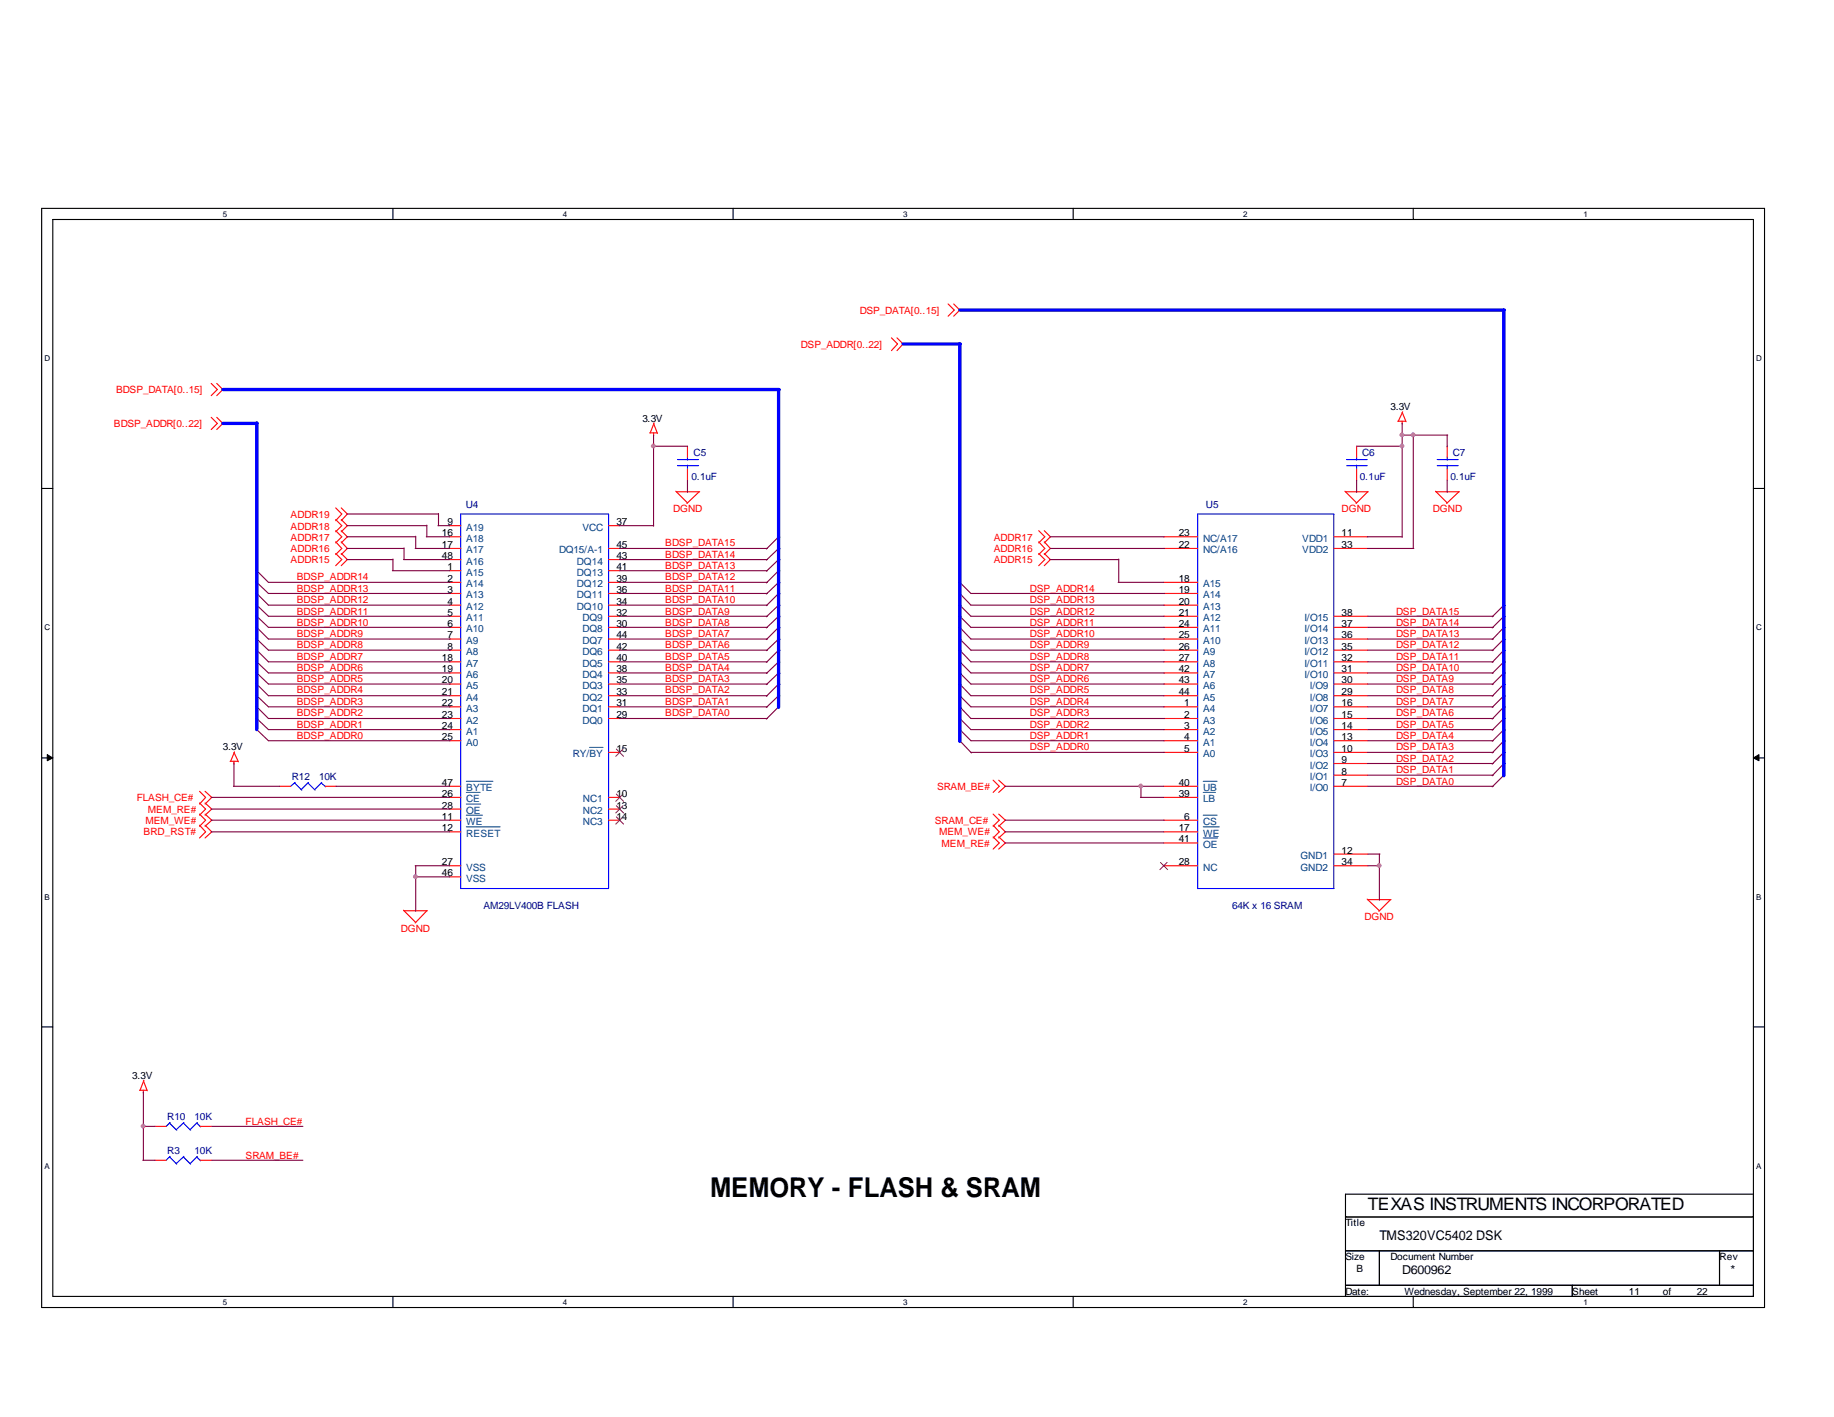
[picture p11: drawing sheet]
<svg xmlns="http://www.w3.org/2000/svg" width="279mm" height="216mm" viewBox="0 0 279 216" stroke-linecap="round" stroke-linejoin="round" font-family="sans-serif">
<g fill="none" stroke="#000" stroke-width=".17">
<path d="M6.3 31.8h262.5v167.4h-262.5zM8 33.4h259.1v164.1h-259.1zM59.9 31.8v1.6M111.7 31.8v1.6M163.5 31.8v1.6M215.3 31.8v1.6M6.3 74.4h1.7M267.1 74.4h1.7M6.3 115.5h1.7M267.1 115.5h1.7M6.3 156.5h1.7M267.1 156.5h1.7"/>
<path d="M59.9 197.5v1.7M111.7 197.5v1.7M163.5 197.5v1.7M205 185.4h62.1M205 190.6h62.1M205 195.8h62.1M210.1 190.6v5.2M215.3 197.5v1.7M239.5 195.8v1.7M262 190.6v5.2M267.1 181.9h-62.1v15.6"/>
</g>
<g fill="#000" stroke="#000" stroke-width=".15">
<path d="M7.2 115l.8 .5-.8 .4z" fill-rule="evenodd"/>
<path d="M267.1 115.5l.9-.5v.9z" fill-rule="evenodd"/>
</g>
<g fill="none" stroke="#f00" stroke-width=".17">
<path d="M32.2 58.4l.9 1-.9 .9M33 58.4l1 1-1 .9M135.8 51.5l.9 .9-.9 1M136.7 51.5l.9 .9-.9 1M144.4 46.3l1 .9-1 1M145.3 46.3l.9 .9-.9 1M32.2 63.6l.9 .9-.9 .9M33 63.6l1 .9-1 .9M51.1 79.2l1 .9-1 .9M51.1 77.4l1 .9-1 1M52 79.2l.9 .9-.9 .9M52 77.4l.9 .9-.9 1"/>
<path d="M99 66h1.1M99.6 66v.4M99.6 64.5l.6 1.5M99.7 64.4l-.6 1.6M103 74.8l1.7 1.8M103 74.9h3.6M104.7 68v1.7M104.7 71.5v1.7M106.5 74.9l-1.9 1.8M204.9 74.8l1.8 1.8M205 74.9h3.4M206.7 68v1.7"/>
<path d="M206.7 71.5v1.7M208.4 74.9l-1.8 1.8M212.9 64.2h1.2M213.6 64.2v.4M213.6 62.8l.6 1.5M213.7 62.7l-.7 1.5M218.7 74.8l1.8 1.8M218.8 74.9h3.5M220.5 68v1.7M220.5 71.5v1.7M222.2 74.9l-1.8 1.8M51.1 84.3l1 1-1 .9"/>
<path d="M51.1 80.9l1 .9-1 .9M51.1 82.5l1 1.1-1 .9M52 84.3l.9 1-.9 .9M52 80.9l.9 .9-.9 .9M52 82.5l.9 1.1-.9 .9M68.5 81.8h1.7M68.5 83.6h1.7M68.5 88.7h1.7M68.5 90.4h1.7M68.5 92.2h1.7M68.5 93.9h1.7M68.5 95.6h1.7"/>
<path d="M68.5 97.4h1.7M68.5 99.1h1.7M68.5 87h1.7M68.5 85.3h1.7M68.5 80.1h1.7M92.7 83.6h1.7M92.7 88.7h1.7M92.7 90.4h1.7M92.7 92.2h1.7M92.7 93.9h1.7M92.7 95.6h1.7M92.7 97.4h1.7"/>
<path d="M92.7 99.1h1.7M92.7 87h1.7M92.7 85.3h1.7M92.7 80.1h1.7M158.2 84.3l1 1-1 .9M158.2 80.9l1 .9-1 .9M158.2 82.5l1 1.1-1 .9M159.1 84.3l.9 1-.9 .9M159.1 80.9l.9 .9-.9 .9M159.1 82.5l.9 1.1-.9 .9M177.3 81.8h5.2M177.3 83.6h5.2"/>
<path d="M177.3 88.7h5.2M177.3 90.4h5.2M177.3 92.2h5.2M177.3 93.9h5.2M177.3 95.6h5.2M177.3 97.4h5.2M177.3 99.1h5.2M203.2 81.8h5.2M203.2 83.6h5.2M203.2 93.9h5.2M203.2 95.6h5.2M203.2 97.4h5.2"/>
<path d="M203.2 99.1h5.2M35.1 116h1.1M35.6 116v.4M35.6 114.6l.7 1.5M35.7 114.6l-.6 1.4M42.6 119.8h1.7M49.5 119.8h1.7M68.5 100.8h1.7M68.5 102.5h1.7M68.5 104.2h1.7M68.5 106h1.7M68.5 107.7h1.7"/>
<path d="M68.5 109.5h1.7M68.5 111.2h1.7M68.5 112.9h1.7M68.5 119.8h1.7M92.7 100.8h1.7M92.7 102.5h1.7M92.7 104.2h1.7M92.7 106h1.7M92.7 107.7h1.7M92.7 109.5h1.7M92.7 114.6h1.7M151.3 118.9l.9 .9-.9 .9"/>
<path d="M152.1 118.9l1.1 .9-1.1 .9M177.3 100.8h5.2M177.3 102.5h5.2M177.3 104.2h5.2M177.3 106h5.2M177.3 107.7h5.2M177.3 109.5h5.2M177.3 111.2h5.2M177.3 112.9h5.2M177.3 114.6h5.2M177.3 119.8h5.2M203.2 100.8h5.2"/>
<path d="M203.2 102.5h5.2M203.2 104.2h5.2M203.2 106h5.2M203.2 107.7h5.2M203.2 109.5h5.2M203.2 111.2h5.2M203.2 112.9h5.2M203.2 114.6h5.2M203.2 119.8h5.2M203.2 118.1h5.2M203.2 116.3h5.2M30.4 120.6l.9 .9-.9 1"/>
<path d="M30.4 122.3l.9 1-.9 .9M30.4 124l.9 1-.9 .9M30.4 125.7l.9 1-.9 1M31.2 120.6l1.1 .9-1.1 1M31.2 122.3l1.1 1-1.1 .9M31.2 124l1.1 1-1.1 .9M31.2 125.7l1.1 1-1.1 1M61.5 138.7l1.8 1.8M61.6 138.8h3.5M65 138.8l-1.8 1.8M68.5 121.5h1.7M68.5 126.7h1.7"/>
<path d="M68.5 125h1.7M68.5 131.9h1.7M68.5 123.3h1.7M68.5 133.6h1.7M92.7 121.5h1.7M92.7 125h1.7M92.7 123.3h1.7M151.3 125.7l.9 1-.9 1M151.3 127.5l.9 .9-.9 1M151.3 124l.9 1-.9 .9M152.1 125.7l1.1 1-1.1 1M152.1 127.5l1.1 .9-1.1 1"/>
<path d="M152.1 124l1.1 1-1.1 .9M177.3 121.5h5.2M177.3 128.4h5.2M177.3 126.7h5.2M177.3 125h5.2M177.3 131.9h5.2M203.2 131.9h5.2M203.2 130.1h5.2M208.3 137l1.8 1.8M208.4 137.1h3.5M211.8 137.1l-1.7 1.8M21.3 166.1h1.1"/>
<path d="M21.8 166.1v.4M21.8 164.7l.6 1.5M21.9 164.6l-.6 1.5M23.6 176.8h1.7M23.6 171.6h1.7M30.5 176.8h1.8M30.5 171.6h1.8"/>
</g>
<g fill="none" stroke="#00f" stroke-width=".17">
<path d="M70.2 78.3h22.5v57.1h-22.5zM103.2 71h3.2M103.2 70h3.2M104.7 69.7v.4M104.7 70.9v.6M182.5 78.3h20.7v57.1h-20.7zM205.1 71h3.2M205.1 70h3.2M206.7 69.7v.4M206.7 70.9v.6M218.9 71h3.3M218.9 70h3.3"/>
<path d="M220.5 69.7v.4M220.5 70.9v.6M44.9 119.3l1.1 1.1M45 119.2l-.7 .6M46.9 119.3l1.1 1.1M47 119.2l-1.1 1.1M48.9 119.3l.7 .6M49 119.2l-1.1 1.1M25.8 176.3l1.1 1.1M25.8 171.1l1.1 1.1M25.9 176.2l-.6 .6M25.9 171l-.6 .6"/>
<path d="M27.9 176.3l1.1 1.1M27.9 171.1l1.1 1.1M28 176.2l-1.2 1.1M28 171l-1.2 1.1M30 176.3l.6 .6M30 171.1l.6 .6M30.1 176.2l-1.1 1.1M30.1 171l-1.1 1.1"/>
</g>
<path d="M71 119h4.1M89.8 113.9h2.1M183.3 119h2.1M71 120.7h2.2M71 126h5.2M71 124.2h2.5M71 122.5h2.2M183.3 120.7h1.9M183.3 127.7h2.2M183.3 126h2.5M183.3 124.2h2.1" fill="none" stroke="#004080" stroke-width=".15"/>
<path d="M93.9 114.1l1.1 1.1M94.9 114.1l-1.1 1.1M93.9 121l1.1 1.1M93.9 122.8l1.1 1.1M93.9 124.5l1.1 1.1M94.9 121l-1.1 1.1M94.9 122.8l-1.1 1.1M94.9 124.5l-1.1 1.1M176.8 131.4l1.1 1.1M177.8 131.4l-1.1 1.1" fill="none" stroke="#804000" stroke-width=".15"/>
<g fill="none" stroke="#800040" stroke-width=".17">
<path d="M52.8 78.3h14M66.8 78.2v1.9M99.5 68h5.2M99.6 66.3v13.9M104.7 73.2v1.8M206.7 73.2v1.8M206.7 68h7M213.6 64.5v17.4M213.6 66.3h7M215.3 66.2v17.4M220.5 66.3v1.8M220.5 73.2v1.8"/>
<path d="M39 90.3l1.9 1.9h27.7M39 97.3l1.9 1.8h27.7M39 95.5l1.9 1.9h27.7M39 92.1l1.9 1.8h27.7M39 86.9l1.9 1.8h27.7M39 88.6l1.9 1.8h27.7M39 93.8l1.9 1.8h27.7M39 99l1.9 1.8h27.7M52.8 81.8h10.5M52.8 83.6h8.8M52.8 85.3h7.1M52.8 80.1h12.2"/>
<path d="M59.8 87h8.7M59.9 85.2v1.8M61.5 85.3h7M61.6 83.5v1.8M63.2 83.6h5.3M63.3 81.7v1.9M64.9 81.8h3.6M65 80v1.8M66.7 80.1h1.8M94.3 80.1h5.3M94.4 93.9h22.5M94.4 95.6h22.5"/>
<path d="M94.4 97.4h22.5M94.4 99.1h22.5M94.4 90.4h22.5M94.4 83.6h22.5M94.4 92.2h22.5M94.4 85.3h22.5M94.4 87h22.5M94.4 88.7h22.5M118.6 99.1l-1.8 1.8M118.6 81.8l-1.8 1.9M118.6 93.9l-1.8 1.8M118.6 88.7l-1.8 1.8"/>
<path d="M118.6 83.6l-1.8 1.7M118.6 95.6l-1.8 1.9M118.6 90.4l-1.8 1.9M118.6 87l-1.8 1.8M118.6 97.4l-1.8 1.7M118.6 92.2l-1.8 1.8M118.6 85.3l-1.8 1.7M146.1 88.6l1.8 1.8h29.5M146.1 97.3l1.8 1.8h29.5M146.1 93.8l1.8 1.8h29.5M146.1 99l1.8 1.8h29.5M146.1 92.1l1.8 1.8h29.5"/>
<path d="M146.1 95.5l1.8 1.9h29.5M146.1 90.3l1.8 1.9h29.5M159.9 85.3h10.5M160 81.8h17.4M160 83.6h17.4M170.3 88.7h7M170.4 85.2v3.5M208.3 81.8h5.3M208.4 93.9h19.1M208.4 95.6h19.1M208.4 97.4h19.1M208.4 99.1h19.1"/>
<path d="M208.4 83.6h7M229.1 92.2l-1.8 1.8M229.1 93.9l-1.8 1.8M229.1 97.4l-1.8 1.7M229.1 95.6l-1.8 1.9M229.1 99.1l-1.8 1.8M35.6 119.8h7M35.6 116.2v3.6M39 104.1l1.9 1.9h27.7M39 107.6l1.9 1.9h27.7M39 109.4l1.9 1.8h27.7M39 105.9l1.9 1.8h27.7"/>
<path d="M39 111.1l1.9 1.8h27.7M39 100.8l1.9 1.7h27.7M39 102.4l1.9 1.8h27.7M51.1 119.8h17.4M94.4 102.5h22.5M94.4 104.2h22.5M94.4 107.7h22.5M94.4 100.8h22.5M94.4 106h22.5M94.4 109.5h22.5M118.6 106l-1.8 1.8M118.6 100.8l-1.8 1.8"/>
<path d="M118.6 107.7l-1.8 1.9M118.6 102.5l-1.8 1.8M118.6 104.2l-1.8 1.9M146.1 107.6l1.8 1.9h29.5M146.1 102.4l1.8 1.8h29.5M146.1 111.1l1.8 1.8h29.5M146.1 105.9l1.8 1.8h29.5M146.1 104.1l1.8 1.9h29.5M146.1 109.4l1.8 1.8h29.5M146.1 100.8l1.8 1.7h29.5M146.2 112.9l1.8 1.8M147.9 114.6h29.5"/>
<path d="M153.1 119.8h24.2M173.8 119.7v1.8M208.4 102.5h19.1M208.4 116.3h19.1M208.4 112.9h19.1M208.4 118.1h19.1M208.4 104.2h19.1M208.4 107.7h19.1M208.4 100.8h19.1M208.4 111.2h19.1M208.4 114.6h19.1M208.4 106h19.1"/>
<path d="M208.4 119.8h19.1M208.4 109.5h19.1M229.1 100.8l-1.8 1.8M229.1 102.5l-1.8 1.8M229.1 104.2l-1.8 1.9M229.1 106l-1.8 1.8M229.1 107.7l-1.8 1.9M229.1 109.5l-1.8 1.8M229.1 111.2l-1.8 1.7M229.1 112.9l-1.8 1.8M229.1 114.6l-1.8 1.8M229.1 116.3l-1.8 1.9"/>
<path d="M229.1 118.1l-1.8 1.8M32.2 126.7h36.3M32.2 121.5h36.3M32.2 123.3h36.3M32.2 125h36.3M63.2 131.9h5.3M63.2 133.6h5.3M63.3 131.9v7M153.1 126.7h24.2M153.1 128.4h24.2M153.2 125h24.2M173.7 121.5h3.6"/>
<path d="M208.4 130.1h1.8M208.4 131.9h1.8M210.1 130.1v7.1M21.8 171.6h1.8M21.8 176.8h1.8M21.8 166.4v10.4M32.3 171.6h13.8M32.3 176.8h13.8"/>
</g>
<path d="M34 59.4h84.7M118.6 59.4v48.4M137.6 52.4h8.7M146.2 47.2h83M146.2 52.4v60.5M229.1 47.2v71M34 64.5h5.2M39.1 64.4v46.8" fill="none" stroke="#00f" stroke-width=".51"/>
<g fill="#f0f" stroke="#f0f" stroke-width=".17">
<circle cx="173.8" cy="119.8" r=".29"/>
<circle cx="63.3" cy="133.6" r=".29"/>
<circle cx="215.3" cy="66.2" r=".29"/>
<circle cx="99.5" cy="67.9" r=".29"/>
<circle cx="213.6" cy="66.2" r=".29"/>
<circle cx="210.1" cy="131.9" r=".29"/>
<circle cx="213.6" cy="67.9" r=".29"/>
<circle cx="21.8" cy="171.6" r=".29"/>
</g>
<text font-size="4.1" x="108.2" y="182.4">MEMORY - FLASH &amp; SRAM</text>
<text font-size="2.6" x="208.4" y="184.3">TEXAS INSTRUMENTS INCORPORATED</text>
<text font-size="2" x="210.1" y="189">TMS320VC5402 DSK</text>
<g font-size="1.9">
<text x="213.6" y="194.1">D600962</text>
<text x="263.7" y="194.1">*</text>
</g>
<g font-size="1.5" fill="#f00">
<text x="131" y="47.8">DSP_DATA[0..15]</text>
<text x="122" y="53">DSP_ADDR[0..22]</text>
<text x="17.7" y="59.9">BDSP_DATA[0..15]</text>
<text x="17.4" y="65.1">BDSP_ADDR[0..22]</text>
<text x="44.3" y="82.4">ADDR17</text>
<text x="44.3" y="80.7">ADDR18</text>
<text x="44.3" y="78.9">ADDR19</text>
<text x="101.3" y="83.2">BDSP_DATA15</text>
<text x="102.5" y="78.1">DGND</text>
<text x="151.4" y="82.4">ADDR17</text>
<text x="204.4" y="78.1">DGND</text>
<text x="218.3" y="78.1">DGND</text>
<text x="44.3" y="85.9">ADDR15</text>
<text x="44.3" y="84.1">ADDR16</text>
<text x="45.2" y="88.4">BDSP_ADDR14</text>
<text x="101.3" y="86.7">BDSP_DATA13</text>
<text x="101.3" y="88.4">BDSP_DATA12</text>
<text x="101.3" y="85">BDSP_DATA14</text>
<text x="151.4" y="85.9">ADDR15</text>
<text x="151.4" y="84.1">ADDR16</text>
<text x="45.2" y="90.2">BDSP_ADDR13</text>
<text x="45.2" y="93.6">BDSP_ADDR11</text>
<text x="45.2" y="95.3">BDSP_ADDR10</text>
<text x="45.2" y="91.9">BDSP_ADDR12</text>
<text x="101.3" y="93.6">BDSP_DATA9</text>
<text x="101.3" y="90.2">BDSP_DATA11</text>
<text x="101.3" y="95.3">BDSP_DATA8</text>
<text x="101.3" y="91.9">BDSP_DATA10</text>
<text x="156.9" y="95.3">DSP_ADDR11</text>
<text x="156.9" y="90.2">DSP_ADDR14</text>
<text x="156.9" y="93.6">DSP_ADDR12</text>
<text x="156.9" y="91.9">DSP_ADDR13</text>
<text x="212.7" y="93.6">DSP_DATA15</text>
<text x="212.7" y="95.3">DSP_DATA14</text>
<text x="45.2" y="97">BDSP_ADDR9</text>
<text x="45.2" y="100.5">BDSP_ADDR7</text>
<text x="45.2" y="98.8">BDSP_ADDR8</text>
<text x="101.3" y="100.5">BDSP_DATA5</text>
<text x="101.3" y="97">BDSP_DATA7</text>
<text x="101.3" y="98.8">BDSP_DATA6</text>
<text x="156.9" y="98.8">DSP_ADDR9</text>
<text x="156.9" y="97">DSP_ADDR10</text>
<text x="156.9" y="100.5">DSP_ADDR8</text>
<text x="212.7" y="100.5">DSP_DATA11</text>
<text x="212.7" y="97">DSP_DATA13</text>
<text x="212.7" y="98.8">DSP_DATA12</text>
<text x="45.2" y="105.7">BDSP_ADDR4</text>
<text x="45.2" y="102.3">BDSP_ADDR6</text>
<text x="45.2" y="107.4">BDSP_ADDR3</text>
<text x="45.2" y="104">BDSP_ADDR5</text>
<text x="101.3" y="107.4">BDSP_DATA1</text>
<text x="101.3" y="105.7">BDSP_DATA2</text>
<text x="101.3" y="102.3">BDSP_DATA4</text>
<text x="101.3" y="104">BDSP_DATA3</text>
<text x="156.9" y="105.7">DSP_ADDR5</text>
<text x="156.9" y="107.4">DSP_ADDR4</text>
<text x="156.9" y="102.3">DSP_ADDR7</text>
<text x="156.9" y="104">DSP_ADDR6</text>
<text x="212.7" y="102.3">DSP_DATA10</text>
<text x="212.7" y="104">DSP_DATA9</text>
<text x="212.7" y="107.4">DSP_DATA7</text>
<text x="212.7" y="105.7">DSP_DATA8</text>
<text x="45.2" y="109.1">BDSP_ADDR2</text>
<text x="45.2" y="112.6">BDSP_ADDR0</text>
<text x="45.2" y="110.9">BDSP_ADDR1</text>
<text x="101.3" y="109.1">BDSP_DATA0</text>
<text x="156.9" y="112.6">DSP_ADDR1</text>
<text x="156.9" y="110.9">DSP_ADDR2</text>
<text x="156.9" y="109.1">DSP_ADDR3</text>
<text x="212.7" y="112.6">DSP_DATA4</text>
<text x="212.7" y="110.9">DSP_DATA5</text>
<text x="212.7" y="109.1">DSP_DATA6</text>
<text x="156.9" y="114.3">DSP_ADDR0</text>
<text x="212.7" y="116.1">DSP_DATA2</text>
<text x="212.7" y="117.8">DSP_DATA1</text>
<text x="212.7" y="114.3">DSP_DATA3</text>
<text x="212.7" y="119.5">DSP_DATA0</text>
<text x="20.8" y="122.1">FLASH_CE#</text>
<text x="22.2" y="125.6">MEM_WE#</text>
<text x="22.5" y="123.9">MEM_RE#</text>
<text x="142.4" y="125.6">SRAM_CE#</text>
<text x="142.7" y="120.4">SRAM_BE#</text>
<text x="21.8" y="127.3">BRD_RST#</text>
<text x="143.1" y="127.3">MEM_WE#</text>
<text x="143.4" y="129">MEM_RE#</text>
<text x="61" y="142">DGND</text>
<text x="207.9" y="140.2">DGND</text>
<text x="37.4" y="171.4">FLASH_CE#</text>
<text x="37.4" y="176.5">SRAM_BE#</text>
</g>
<g font-size="1.5">
<text x="97.9" y="64.3">3.3V</text>
<text x="211.8" y="62.5">3.3V</text>
<text x="67.3" y="81.7">16</text>
<text x="67.3" y="83.5">17</text>
<text x="68.2" y="80">9</text>
<text x="93.9" y="80">37</text>
<text x="93.9" y="83.5">45</text>
<text x="179.6" y="81.7">23</text>
<text x="179.6" y="83.5">22</text>
<text x="204.4" y="81.7">11</text>
<text x="204.4" y="83.5">33</text>
<text x="67.3" y="85.2">48</text>
<text x="68.2" y="88.6">2</text>
<text x="68.2" y="86.9">1</text>
<text x="93.9" y="88.6">39</text>
<text x="93.9" y="86.9">41</text>
<text x="93.9" y="85.2">43</text>
<text x="179.6" y="88.6">18</text>
<text x="68.2" y="90.3">3</text>
<text x="68.2" y="92.1">4</text>
<text x="68.2" y="93.8">5</text>
<text x="68.2" y="95.5">6</text>
<text x="93.9" y="95.5">30</text>
<text x="93.9" y="93.8">32</text>
<text x="93.9" y="92.1">34</text>
<text x="93.9" y="90.3">36</text>
<text x="179.6" y="90.3">19</text>
<text x="179.6" y="92.1">20</text>
<text x="179.6" y="93.8">21</text>
<text x="179.6" y="95.5">24</text>
<text x="204.4" y="95.5">37</text>
<text x="204.4" y="93.8">38</text>
<text x="67.3" y="100.8">18</text>
<text x="68.2" y="97.3">7</text>
<text x="68.2" y="99">8</text>
<text x="93.9" y="100.8">40</text>
<text x="93.9" y="99">42</text>
<text x="93.9" y="97.3">44</text>
<text x="179.6" y="97.3">25</text>
<text x="179.6" y="99">26</text>
<text x="179.6" y="100.8">27</text>
<text x="204.4" y="100.8">32</text>
<text x="204.4" y="99">35</text>
<text x="204.4" y="97.3">36</text>
<text x="67.3" y="102.4">19</text>
<text x="67.3" y="104.1">20</text>
<text x="67.3" y="105.9">21</text>
<text x="67.3" y="107.6">22</text>
<text x="93.9" y="107.6">31</text>
<text x="93.9" y="105.9">33</text>
<text x="93.9" y="104.1">35</text>
<text x="93.9" y="102.4">38</text>
<text x="179.6" y="102.4">42</text>
<text x="179.6" y="104.1">43</text>
<text x="179.6" y="105.9">44</text>
<text x="180.4" y="107.6">1</text>
<text x="204.4" y="107.6">16</text>
<text x="204.4" y="105.9">29</text>
<text x="204.4" y="104.1">30</text>
<text x="204.4" y="102.4">31</text>
<text x="67.3" y="109.4">23</text>
<text x="67.3" y="111.1">24</text>
<text x="67.3" y="112.8">25</text>
<text x="93.9" y="109.4">29</text>
<text x="180.4" y="109.4">2</text>
<text x="180.4" y="111.1">3</text>
<text x="180.4" y="112.8">4</text>
<text x="204.4" y="112.8">13</text>
<text x="204.4" y="111.1">14</text>
<text x="204.4" y="109.4">15</text>
<text x="34" y="114.3">3.3V</text>
<text x="67.3" y="119.7">47</text>
<text x="93.9" y="114.6">15</text>
<text x="179.6" y="119.7">40</text>
<text x="180.4" y="114.6">5</text>
<text x="204.4" y="119.7">7</text>
<text x="204.4" y="118">8</text>
<text x="204.4" y="116.2">9</text>
<text x="204.4" y="114.6">10</text>
<text x="67.3" y="121.4">26</text>
<text x="67.3" y="123.2">28</text>
<text x="67.3" y="124.9">11</text>
<text x="93.9" y="121.4">10</text>
<text x="93.9" y="123.2">13</text>
<text x="93.9" y="124.9">14</text>
<text x="179.6" y="121.4">39</text>
<text x="180.4" y="124.9">6</text>
<text x="67.3" y="131.8">27</text>
<text x="67.3" y="126.7">12</text>
<text x="179.6" y="128.4">41</text>
<text x="179.6" y="126.7">17</text>
<text x="179.6" y="131.8">28</text>
<text x="204.4" y="130">12</text>
<text x="204.4" y="131.8">34</text>
<text x="67.3" y="133.5">46</text>
<text x="20.2" y="164.4">3.3V</text>
<text x="205" y="186.9">Title</text>
<text x="205" y="197.3">Date:</text>
<text x="205" y="192">Size</text>
<text x="206.7" y="193.8">B</text>
<text x="211.8" y="192">Document Number</text>
<text x="214" y="197.3">Wednesday, September 22, 1999</text>
<text x="239.5" y="197.3">Sheet</text>
<text x="248.2" y="197.3">11</text>
<text x="253.3" y="197.3">of</text>
<text x="258.5" y="197.3">22</text>
<text x="262" y="192">Rev</text>
</g>
<g font-size="1.5" fill="#000080">
<text x="105.7" y="69.4">C5</text>
<text x="207.5" y="69.4">C6</text>
<text x="221.3" y="69.4">C7</text>
<text x="71" y="77.4">U4</text>
<text x="105.3" y="73.1">0.1uF</text>
<text x="183.7" y="77.4">U5</text>
<text x="207.2" y="73.1">0.1uF</text>
<text x="221" y="73.1">0.1uF</text>
<text x="44.4" y="118.8">R12</text>
<text x="48.6" y="118.8">10K</text>
<text x="73.7" y="138.5">AM29LV400B FLASH</text>
<text x="187.7" y="138.5">64K x 16 SRAM</text>
<text x="25.5" y="170.6">R10</text>
<text x="29.6" y="170.6">10K</text>
<text x="25.5" y="175.9">R3</text>
<text x="29.6" y="175.9">10K</text>
</g>
<g font-size="1.5" fill="#004080">
<text x="71" y="80.9">A19</text>
<text x="71" y="82.5">A18</text>
<text x="88.7" y="80.9">VCC</text>
<text x="183.3" y="82.5">NC/A17</text>
<text x="198.4" y="82.5">VDD1</text>
<text x="71" y="84.3">A17</text>
<text x="71" y="89.5">A14</text>
<text x="71" y="87.7">A15</text>
<text x="71" y="86">A16</text>
<text x="85.2" y="84.3">DQ15/A-1</text>
<text x="87.9" y="89.5">DQ12</text>
<text x="87.9" y="87.7">DQ13</text>
<text x="87.9" y="86">DQ14</text>
<text x="183.3" y="84.3">NC/A16</text>
<text x="183.3" y="89.5">A15</text>
<text x="198.4" y="84.3">VDD2</text>
<text x="71" y="91.2">A13</text>
<text x="71" y="93">A12</text>
<text x="71" y="94.7">A11</text>
<text x="87.9" y="93">DQ10</text>
<text x="87.9" y="91.2">DQ11</text>
<text x="88.7" y="94.7">DQ9</text>
<text x="183.3" y="91.2">A14</text>
<text x="183.3" y="93">A13</text>
<text x="183.3" y="94.7">A12</text>
<text x="198.7" y="94.7">I/O15</text>
<text x="71" y="96.4">A10</text>
<text x="71" y="98.1">A9</text>
<text x="71" y="99.8">A8</text>
<text x="71" y="101.6">A7</text>
<text x="88.7" y="101.6">DQ5</text>
<text x="88.7" y="99.8">DQ6</text>
<text x="88.7" y="98.1">DQ7</text>
<text x="88.7" y="96.4">DQ8</text>
<text x="183.3" y="96.4">A11</text>
<text x="183.3" y="98.1">A10</text>
<text x="183.3" y="99.8">A9</text>
<text x="183.3" y="101.6">A8</text>
<text x="198.7" y="101.6">I/O11</text>
<text x="198.7" y="99.8">I/O12</text>
<text x="198.7" y="98.1">I/O13</text>
<text x="198.7" y="96.4">I/O14</text>
<text x="71" y="103.3">A6</text>
<text x="71" y="105">A5</text>
<text x="71" y="106.8">A4</text>
<text x="88.7" y="106.8">DQ2</text>
<text x="88.7" y="105">DQ3</text>
<text x="88.7" y="103.3">DQ4</text>
<text x="183.3" y="103.3">A7</text>
<text x="183.3" y="105">A6</text>
<text x="183.3" y="106.8">A5</text>
<text x="198.7" y="103.3">I/O10</text>
<text x="199.6" y="106.8">I/O8</text>
<text x="199.6" y="105">I/O9</text>
<text x="71" y="108.5">A3</text>
<text x="71" y="110.2">A2</text>
<text x="71" y="111.9">A1</text>
<text x="71" y="113.6">A0</text>
<text x="88.7" y="110.2">DQ0</text>
<text x="88.7" y="108.5">DQ1</text>
<text x="183.3" y="108.5">A4</text>
<text x="183.3" y="110.2">A3</text>
<text x="183.3" y="111.9">A2</text>
<text x="183.3" y="113.6">A1</text>
<text x="199.6" y="113.6">I/O4</text>
<text x="199.6" y="111.9">I/O5</text>
<text x="199.6" y="110.2">I/O6</text>
<text x="199.6" y="108.5">I/O7</text>
<text x="87.3" y="115.4">RY/BY</text>
<text x="183.3" y="115.4">A0</text>
<text x="199.6" y="118.9">I/O1</text>
<text x="199.6" y="117.1">I/O2</text>
<text x="199.6" y="115.4">I/O3</text>
<text x="71" y="124">OE</text>
<text x="71" y="125.7">WE</text>
<text x="71" y="120.6">BYTE</text>
<text x="71" y="122.3">CE</text>
<text x="88.8" y="122.3">NC1</text>
<text x="88.8" y="124">NC2</text>
<text x="88.8" y="125.7">NC3</text>
<text x="183.3" y="120.6">UB</text>
<text x="183.3" y="122.3">LB</text>
<text x="183.3" y="125.7">CS</text>
<text x="199.6" y="120.6">I/O0</text>
<text x="71" y="127.5">RESET</text>
<text x="183.3" y="129.2">OE</text>
<text x="183.3" y="127.5">WE</text>
<text x="198.1" y="130.9">GND1</text>
<text x="71" y="134.4">VSS</text>
<text x="71" y="132.7">VSS</text>
<text x="183.3" y="132.7">NC</text>
<text x="198.1" y="132.7">GND2</text>
</g>
<g font-size="1.2">
<text x="34" y="33">5</text>
<text x="85.8" y="33">4</text>
<text x="137.6" y="33">3</text>
<text x="189.4" y="33">2</text>
<text x="241.2" y="33">1</text>
<text x="6.8" y="55">D</text>
<text x="267.5" y="55">D</text>
<text x="6.8" y="96">C</text>
<text x="267.5" y="96">C</text>
<text x="6.8" y="137.1">B</text>
<text x="267.5" y="137.1">B</text>
<text x="6.8" y="178.1">A</text>
<text x="267.5" y="178.1">A</text>
<text x="34" y="198.8">5</text>
<text x="85.8" y="198.8">4</text>
<text x="137.6" y="198.8">3</text>
<text x="189.4" y="198.8">2</text>
<text x="241.2" y="198.8">1</text>
</g>
</svg>
